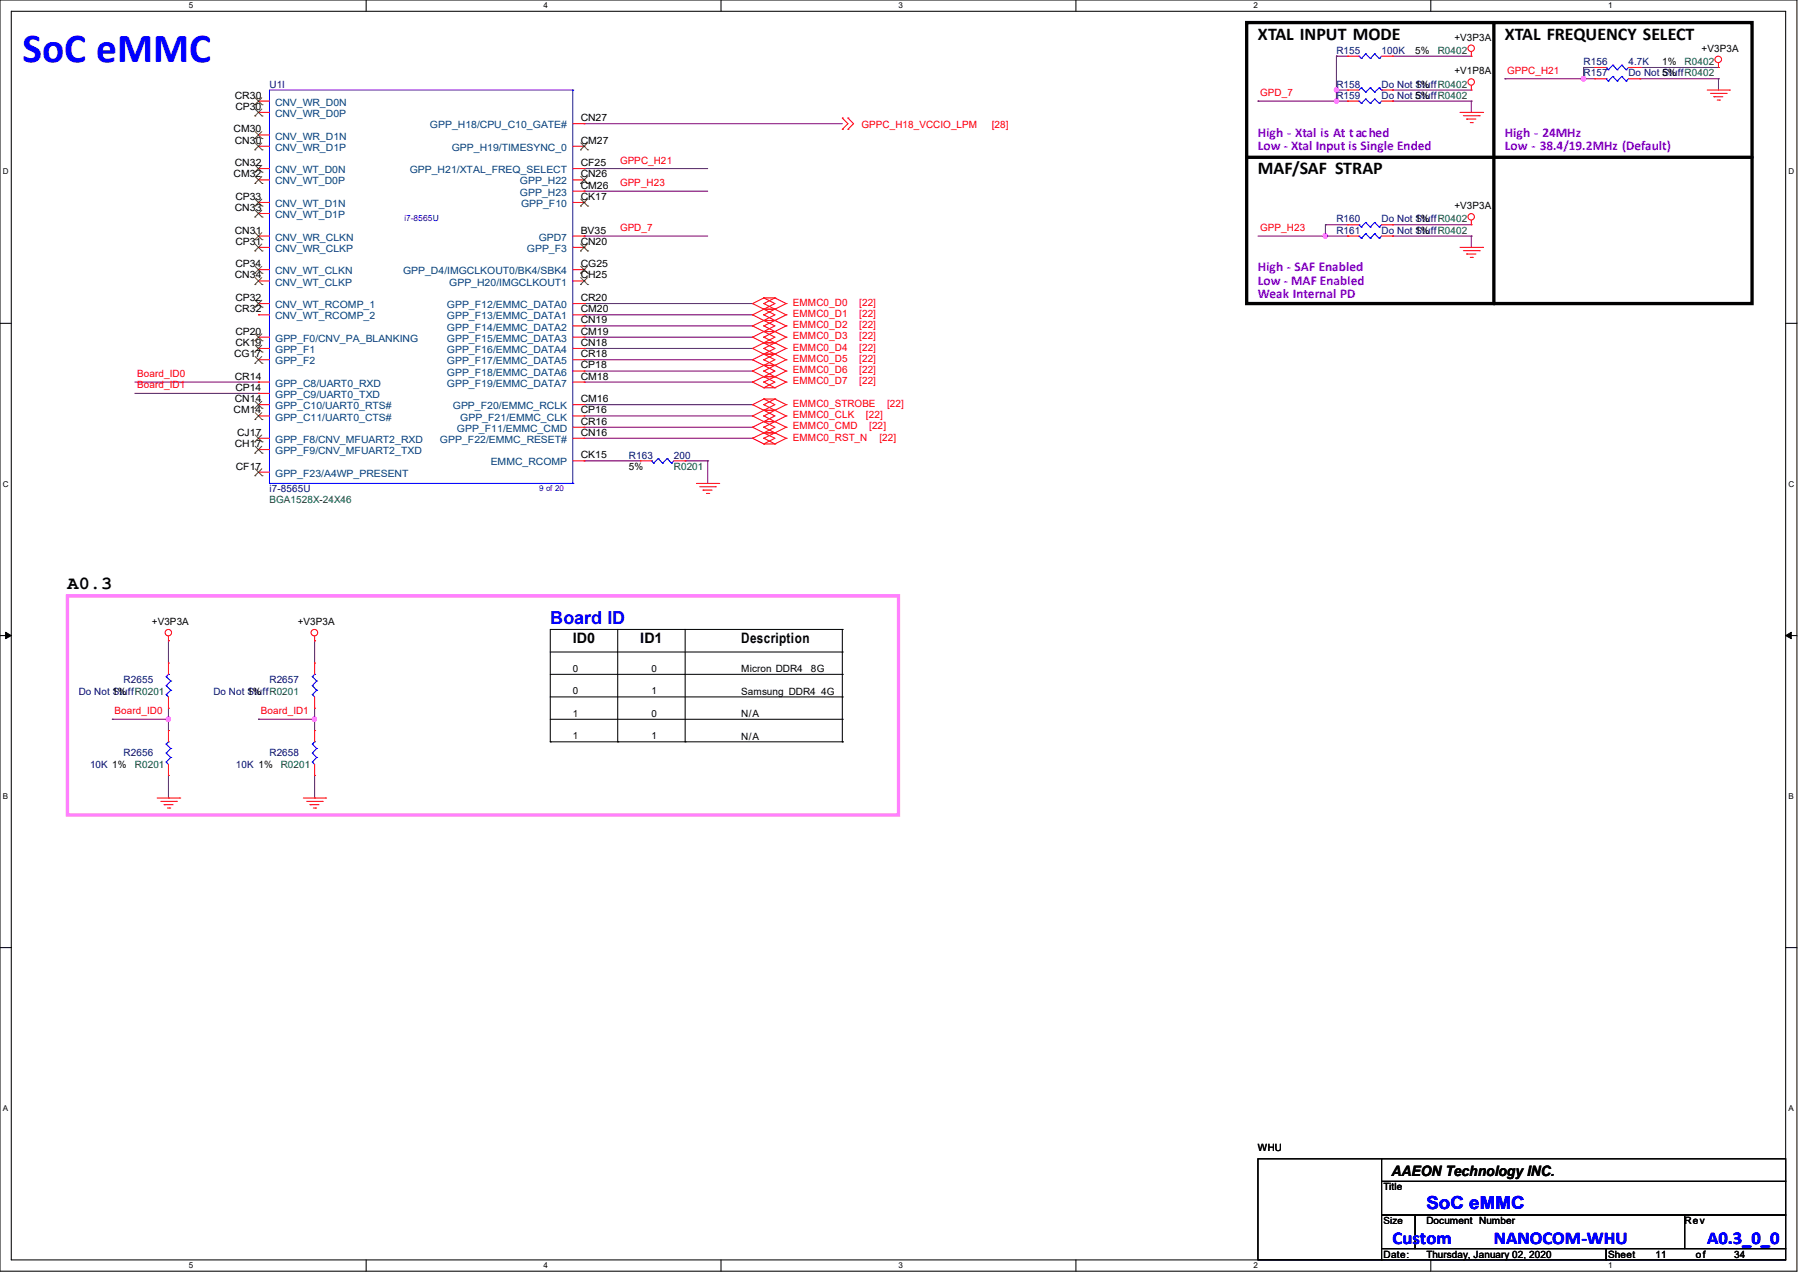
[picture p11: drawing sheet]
<svg xmlns="http://www.w3.org/2000/svg" width="297mm" height="210mm" viewBox="0 0 297 210" stroke-linecap="round" stroke-linejoin="round" font-family="sans-serif">
<path d="M0 0h296.7v209.7h-296.7zM1.9 1.9h292.9v206h-292.9z" fill="none" stroke="#000" stroke-width=".17"/>
<g fill="#fff">
<path d="M31.2 .2h.7v1.5h-.7z"/>
<path d="M31.2 208.1h.7v1.4h-.7z"/>
</g>
<path d="M60.5 0v1.9M60.5 207.9v1.8" fill="none" stroke="#000" stroke-width=".17"/>
<g fill="#fff">
<path d="M89.7 .2h.8v1.5h-.8z"/>
<path d="M89.7 208.1h.8v1.4h-.8z"/>
</g>
<path d="M119 0v1.9M119 207.9v1.8" fill="none" stroke="#000" stroke-width=".17"/>
<g fill="#fff">
<path d="M148.3 .2h.8v1.5h-.8z"/>
<path d="M148.3 208.1h.8v1.4h-.8z"/>
</g>
<path d="M177.6 0v1.9M177.6 207.9v1.8" fill="none" stroke="#000" stroke-width=".17"/>
<g fill="#fff">
<path d="M206.9 .2h.7v1.5h-.7z"/>
<path d="M206.9 208.1h.7v1.4h-.7z"/>
</g>
<path d="M236.2 0v1.9M236.2 207.9v1.8" fill="none" stroke="#000" stroke-width=".17"/>
<g fill="#fff">
<path d="M265.5 .2h.7v1.5h-.7z"/>
<path d="M265.5 208.1h.7v1.4h-.7z"/>
<path d="M.5 27.6h.9v1.5h-.9z"/>
<path d="M295.3 27.6h.9v1.5h-.9z"/>
<path d="M.5 79.1h.9v1.5h-.9z"/>
<path d="M295.3 79.1h.9v1.5h-.9z"/>
</g>
<path d="M0 53.3h1.9M294.8 53.3h1.9" fill="none" stroke="#000" stroke-width=".17"/>
<g fill="#fff">
<path d="M.5 130.6h.8v1.5h-.8z"/>
<path d="M295.3 130.6h.8v1.5h-.8z"/>
</g>
<path d="M0 104.9h1.9M294.8 104.9h1.9" fill="none" stroke="#000" stroke-width=".17"/>
<path d="M.9 104.3l1 .6-1 .5zM294.8 104.9l.9-.6v1.1z" fill="#000" stroke="#000" stroke-width=".17"/>
<g fill="#fff">
<path d="M.5 182.1h.8v1.5h-.8z"/>
<path d="M295.3 182.1h.8v1.5h-.8z"/>
</g>
<g fill="none" stroke="#000" stroke-width=".17">
<path d="M90.8 107.6h48.3M90.8 111.3h48.3M90.8 115h48.3M90.8 118.7h48.3M102 103.8v18.6M113.1 103.8v18.6M139.1 107.6h.1M139.1 111.3h.1M139.1 103.8h.1M139.1 115h.1M139.1 118.7h.1M139.1 103.8h-48.3v18.6"/>
<path d="M139.1 103.8v18.6M90.8 122.4h.1M90.8 122.4h48.3M102 122.4h.1M113.1 122.4h.1M139.1 122.4h.1M0 156.3h1.9M294.8 156.3h1.9M207.7 191.2h20.4v16.7h-20.4zM228.1 191.2h66.7v3.7h-66.7zM228.1 194.9h66.7v5.5h-66.7zM228.1 200.4h5.5v5.6h-5.5z"/>
<path d="M228.1 206h37.1v1.9h-37.1zM233.6 200.4h44.5v5.6h-44.5zM265.2 206h29.6v1.9h-29.6zM278.1 200.4h16.7v5.6h-16.7z"/>
</g>
<path d="M205.8 3.7h83.5v46.4h-83.5zM246.6 3.7v46.4M205.8 26h83.5" fill="none" stroke="#000" stroke-width=".55"/>
<g fill="#000">
<circle cx="205.8" cy="26" r=".28"/>
<circle cx="246.6" cy="50.1" r=".28"/>
</g>
<path d="M11.1 98.3h137.2v36.2h-137.2z" fill="none" stroke="#ff80ff" stroke-width=".55"/>
<g fill="none" stroke="#800040" stroke-width=".17">
<path d="M207.7 16.7h.1M207.7 16.7h14.8M220.6 16.7h.1M220.6 9.3h.1M220.6 14.9h.1M220.6 9.3v7.4M220.6 9.3h1.9M220.6 14.9h1.9M229.9 16.7h.1M229.9 9.3h.1M229.9 14.9h.1M229.9 16.7h13"/>
<path d="M229.9 9.3h13M229.9 14.9h13M242.9 16.7h.1M242.9 16.7v1.8M248.5 13h.1M248.5 13h14.8M261.5 13h.1M261.5 11.1h.1M261.5 11.1v1.9M261.5 11.1h1.8M270.7 13h.1M270.7 11.1h.1"/>
<path d="M270.7 13h13M270.7 11.1h13M283.7 13h.1M283.7 13v1.9M96.4 38.9h.1M96.4 27.8h.1M96.4 31.5h.1M96.4 20.4h.1M96.4 38.9h20.4M96.4 27.8h20.4M96.4 31.5h20.4M96.4 20.4h42.7"/>
<path d="M207.7 38.9h14.8M218.8 38.9h.1M218.8 37.1h.1M218.8 37.1h3.7M218.8 37.1v1.8M222.5 38.9h.1M229.9 37.1h.1M229.9 38.9h.1M229.9 38.9h13M229.9 37.1h13M242.9 38.9h.1M242.9 38.9v1.9"/>
<path d="M96.4 50.1h27.8M96.4 51.9h27.8M96.4 53.8h27.8M96.4 55.6h27.8M96.4 57.5h27.8M96.4 59.4h27.8M124.2 50.1h.1M124.2 51.9h.1M124.2 53.8h.1M124.2 55.6h.1M124.2 57.5h.1M124.2 59.4h.1"/>
<path d="M22.3 63h20.4M22.3 64.9h20.4M42.7 63h.1M42.7 64.9h.1M96.4 76h.1M96.4 76h9.3M96.4 61.2h27.8M96.4 63h27.8M96.4 66.8h27.8M96.4 68.6h27.8M96.4 70.5h27.8M96.4 72.3h27.8"/>
<path d="M113.1 76h.1M113.1 76h3.7M116.8 76h.1M116.8 76v3.8M124.2 61.2h.1M124.2 63h.1M124.2 66.8h.1M124.2 68.6h.1M124.2 70.5h.1M124.2 72.3h.1M18.5 118.7h.1M18.5 118.7h9.3"/>
<path d="M27.8 105.7h.1M27.8 118.7h.1M27.8 105.7v3.7M27.8 116.8v3.7M42.7 118.7h.1M42.7 118.7h9.2M51.9 105.7h.1M51.9 118.7h.1M51.9 105.7v3.7M51.9 116.8v3.7M27.8 131.7h.1M27.8 120.5h.1"/>
<path d="M27.8 127.9v3.8M51.9 131.7h.1M51.9 120.5h.1M51.9 127.9v3.8"/>
</g>
<g fill="#f0f" stroke="#f0f" stroke-width=".17">
<circle cx="261.4" cy="13" r=".36"/>
<circle cx="220.6" cy="16.7" r=".35"/>
<circle cx="220.6" cy="14.8" r=".35"/>
<circle cx="218.8" cy="38.9" r=".35"/>
<circle cx="27.8" cy="118.7" r=".36"/>
<circle cx="51.9" cy="118.7" r=".35"/>
</g>
<g fill="none" stroke="#f00" stroke-width=".17">
<path d="M42.7 16.7h.1M42.7 18.5h.1M42.7 18.5h1.8M42.7 16.7h1.8M139.1 19.5h.1M139.1 19.5l.9 .9-.9 .9M140 19.5h.1M140 19.5l.9 .9-.9 .9M222.5 16.7h.1M222.5 9.3h.1M222.5 14.9h.1M222.5 14.9h1.9"/>
<path d="M222.5 16.7h1.9M222.5 9.3h1.9M228.1 14.9h1.8M228.1 16.7h1.8M228.1 9.3h1.8M229.9 16.7h.1M229.9 9.3h.1M229.9 14.9h.1M241 18.5h3.8M241.6 19.1h2.6M242.1 19.6h.1M242.1 19.6h1.6"/>
<path d="M242.9 9.3h.1M242.9 14.9h.1M242.9 8.6v.7M242.9 14.1v.8M244.2 19.1h.1M244.8 18.5h.1M263.3 13h.1M263.3 11.1h.1M263.3 13h1.9M263.3 11.1h1.9M268.9 13h1.8M268.9 11.1h1.8"/>
<path d="M270.7 13h.1M270.7 11.1h.1M281.9 14.9h3.6M282.4 15.4h2.6M283 16h.1M283 16h1.4M283.5 16.5h.4M283.7 11.1h.1M283.7 10.4v.7M283.9 16.5h.1M285 15.4h.1M285.5 14.9h.1"/>
<path d="M42.7 38.9h.1M42.7 22.3h.1M42.7 24.1h.1M42.7 27.8h.1M42.7 29.7h.1M42.7 33.4h.1M42.7 35.2h.1M42.7 38.9h1.8M42.7 22.3h1.8M42.7 24.1h1.8M42.7 27.8h1.8M42.7 29.7h1.8"/>
<path d="M42.7 33.4h1.8M42.7 35.2h1.8M94.6 38.9h1.8M94.6 24.1h1.8M94.6 27.8h1.8M94.6 29.7h1.8M94.6 33.4h1.8M94.6 31.5h1.8M94.6 20.4h1.8M96.4 33.4h.1M96.4 29.7h.1M96.4 24.1h.1"/>
<path d="M96.4 31.5h.1M96.4 38.9h.1M96.4 20.4h.1M96.4 27.8h.1M139.1 21.3h.1M140 21.3h.1M222.5 37.1h.1M222.5 38.9h.1M222.5 37.1h1.9M222.5 38.9h1.9M228.1 37.1h1.8M228.1 38.9h1.8"/>
<path d="M229.9 37.1h.1M229.9 38.9h.1M242.7 20.2h.4M242.9 37.1h.1M242.9 36.4v.7M243.1 20.2h.1M42.7 40.8h.1M42.7 44.5h.1M42.7 46.4h.1M42.7 57.5h.1M42.7 59.4h.1M42.7 55.6h.1"/>
<path d="M42.7 50.1h.1M42.7 51.9h.1M42.7 40.8h1.8M42.7 44.5h1.8M42.7 46.4h1.8M42.7 51.9h1.8M42.7 57.5h1.8M42.7 59.4h1.8M42.7 55.6h1.8M42.7 50.1h1.8M94.6 40.8h1.8M94.6 44.5h1.8"/>
<path d="M94.6 46.4h1.8M94.6 51.9h1.8M94.6 57.5h1.8M94.6 59.4h1.8M94.6 55.6h1.8M94.6 53.8h1.8M94.6 50.1h1.8M96.4 51.9h.1M96.4 57.5h.1M96.4 40.8h.1M96.4 44.5h.1M96.4 46.4h.1"/>
<path d="M96.4 53.8h.1M96.4 59.4h.1M96.4 50.1h.1M96.4 55.6h.1M124.2 50.1h.1M124.2 51.9h.1M124.2 53.8h.1M124.2 55.6h.1M124.2 57.5h.1M124.2 59.4h.1M124.2 50.1l1.9 .9M124.2 51.9l1.9 1"/>
<path d="M124.2 53.8l1.9 .9M124.2 55.6l1.9 1M124.2 57.5l1.9 .9M124.2 59.4l1.9 .9M126.1 49.1h.1M126.1 51h.1M126.1 50.1h.1M126.1 52.9h.1M126.1 51.9h.1M126.1 54.7h.1M126.1 53.8h.1M126.1 56.6h.1"/>
<path d="M126.1 55.6h.1M126.1 58.4h.1M126.1 57.5h.1M126.1 59.4h.1M126.1 51h1.8M126.1 49.1h1.8M126.1 49.1l-1.9 1M126.1 49.1l1.8 1-1.8 .9M126.1 50.1l1.8 .9M126.1 52.9h1.8M126.1 51l-1.9 .9M126.1 51l1.8 .9-1.8 1"/>
<path d="M126.1 51.9l1.8 1M126.1 54.7h1.8M126.1 52.9l-1.9 .9M126.1 52.9l1.8 .9-1.8 .9M126.1 53.8l1.8 .9M126.1 56.6h1.8M126.1 54.7l-1.9 .9M126.1 54.7l1.8 .9-1.8 1M126.1 55.6l1.8 1M126.1 58.4h1.8M126.1 56.6l-1.9 .9M126.1 56.6l1.8 .9-1.8 .9"/>
<path d="M126.1 57.5l1.8 .9M126.1 58.4l-1.9 1M126.1 58.4l1.8 1-1.8 .9M126.1 59.4l1.8 .9M127.9 51h.1M127.9 49.1h.1M127.9 52.9h.1M127.9 54.7h.1M127.9 56.6h.1M127.9 58.4h.1M127.9 49.1l1.9 1M127.9 49.1l-1.8 1"/>
<path d="M127.9 51l1.9 .9M127.9 51l-1.8 .9M127.9 52.9l1.9 .9M127.9 52.9l-1.8 .9M127.9 54.7l1.9 .9M127.9 54.7l-1.8 .9M127.9 56.6l1.9 .9M127.9 56.6l-1.8 .9M127.9 58.4l1.9 1M127.9 58.4l-1.8 1M129.8 50.1h.1M129.8 51.9h.1"/>
<path d="M129.8 53.8h.1M129.8 55.6h.1M129.8 57.5h.1M129.8 59.4h.1M129.8 50.1l-1.9 .9M129.8 51.9l-1.9 1M129.8 53.8l-1.9 .9M129.8 55.6l-1.9 1M129.8 57.5l-1.9 .9M129.8 59.4l-1.9 .9M241 40.8h3.8M241.6 41.4h2.6"/>
<path d="M242.1 41.9h.1M242.1 41.9h1.6M242.7 42.5h.4M243.1 42.5h.1M244.2 41.4h.1M244.8 40.8h.1M42.7 63h.1M42.7 66.8h.1M42.7 68.6h.1M42.7 77.9h.1M42.7 74.2h.1M42.7 64.9h.1"/>
<path d="M42.7 72.3h.1M42.7 63h1.8M42.7 72.3h1.8M42.7 66.8h1.8M42.7 68.6h1.8M42.7 77.9h1.8M42.7 74.2h1.8M42.7 64.9h1.8M94.6 76h1.8M94.6 70.5h1.8M94.6 63h1.8M94.6 72.3h1.8"/>
<path d="M94.6 66.8h1.8M94.6 68.6h1.8M94.6 61.2h1.8M96.4 76h.1M96.4 70.5h.1M96.4 72.3h.1M96.4 63h.1M96.4 66.8h.1M96.4 68.6h.1M96.4 61.2h.1M105.7 76h.1M105.7 76h1.9"/>
<path d="M111.3 76h1.8M113.1 76h.1M115 79.8h3.7M118.7 79.8h.1M124.2 61.2h.1M124.2 63h.1M124.2 66.8h.1M124.2 68.6h.1M124.2 70.5h.1M124.2 72.3h.1M124.2 61.2l1.9 .9M124.2 63l1.9 1"/>
<path d="M124.2 66.8l1.9 .9M124.2 68.6l1.9 1M124.2 70.5l1.9 .9M124.2 72.3l1.9 .9M126.1 60.3h.1M126.1 62.1h.1M126.1 61.2h.1M126.1 64h.1M126.1 63h.1M126.1 65.8h.1M126.1 67.7h.1M126.1 66.8h.1"/>
<path d="M126.1 69.6h.1M126.1 68.6h.1M126.1 71.4h.1M126.1 70.5h.1M126.1 73.2h.1M126.1 72.3h.1M126.1 60.3h1.8M126.1 62.1h1.8M126.1 60.3l-1.9 .9M126.1 60.3l1.8 .9-1.8 .9M126.1 61.2l1.8 .9M126.1 64h1.8"/>
<path d="M126.1 62.1l-1.9 .9M126.1 62.1l1.8 .9-1.8 1M126.1 63l1.8 1M126.1 67.7h1.8M126.1 65.8h1.8M126.1 65.8l-1.9 1M126.1 65.8l1.8 1-1.8 .9M126.1 66.8l1.8 .9M126.1 69.6h1.8M126.1 67.7l-1.9 .9M126.1 67.7l1.8 .9-1.8 1M126.1 68.6l1.8 1"/>
<path d="M126.1 71.4h1.8M126.1 69.6l-1.9 .9M126.1 69.6l1.8 .9-1.8 .9M126.1 70.5l1.8 .9M126.1 73.2h1.8M126.1 71.4l-1.9 .9M126.1 71.4l1.8 .9-1.8 .9M126.1 72.3l1.8 .9M127.9 60.3h.1M127.9 62.1h.1M127.9 64h.1M127.9 67.7h.1"/>
<path d="M127.9 65.8h.1M127.9 69.6h.1M127.9 71.4h.1M127.9 73.2h.1M127.9 60.3l1.9 .9M127.9 60.3l-1.8 .9M127.9 62.1l1.9 .9M127.9 62.1l-1.8 .9M127.9 65.8l1.9 1M127.9 65.8l-1.8 1M127.9 67.7l1.9 .9M127.9 67.7l-1.8 .9"/>
<path d="M127.9 69.6l1.9 .9M127.9 69.6l-1.8 .9M127.9 71.4l1.9 .9M127.9 71.4l-1.8 .9M129.8 61.2h.1M129.8 63h.1M129.8 66.8h.1M129.8 68.6h.1M129.8 70.5h.1M129.8 72.3h.1M129.8 61.2l-1.9 .9M129.8 63l-1.9 1"/>
<path d="M129.8 66.8l-1.9 .9M129.8 68.6l-1.9 1M129.8 70.5l-1.9 .9M129.8 72.3l-1.9 .9M115.5 80.3h2.6M116.1 80.9h.1M116.1 80.9h1.5M116.6 81.4h.4M117 81.4h.1M118.1 80.3h.1M27.8 105.7h.1M27.8 116.8h.1"/>
<path d="M27.8 109.4h.1M27.8 104.9v.8M27.8 109.4v1.9M27.8 115v1.8M51.9 105.7h.1M51.9 116.8h.1M51.9 109.4h.1M51.9 104.9v.8M51.9 109.4v1.9M51.9 115v1.8M26 131.7h3.7M26.5 132.2h2.6"/>
<path d="M27.1 132.8h.1M27.1 132.8h1.5M27.6 133.3h.4M27.8 127.9h.1M27.8 120.5h.1M27.8 120.5v1.9M27.8 126.1v1.8M28 133.3h.1M29.1 132.2h.1M29.7 131.7h.1M50.1 131.7h3.7M50.6 132.2h2.6"/>
<path d="M51.2 132.8h.1M51.2 132.8h1.5M51.7 133.3h.4M51.9 127.9h.1M51.9 120.5h.1M51.9 120.5v1.9M51.9 126.1v1.8M52.1 133.3h.1M53.2 132.2h.1M53.8 131.7h.1"/>
<circle cx="242.9" cy="13.5" r=".53"/>
<circle cx="242.9" cy="8" r=".53"/>
<circle cx="283.7" cy="9.8" r=".54"/>
<circle cx="242.9" cy="35.8" r=".53"/>
<circle cx="27.8" cy="104.4" r=".53"/>
<circle cx="51.9" cy="104.4" r=".54"/>
</g>
<g fill="none" stroke="#00f" stroke-width=".17">
<path d="M94.6 14.9h.1M94.6 14.9h-50.1v64.9M94.6 14.9v64.9M224.4 16.7h.1M224.4 9.3h.1M224.4 16.7l.3 .4M224.4 9.3l.3 .4M224.7 17.1h.1M224.7 9.7h.1M224.7 14.5h.1M224.7 14.5l-.3 .4M224.7 14.5l.8 .7"/>
<path d="M225.5 16.3h.1M225.5 8.9h.1M225.5 15.2h.1M225.5 16.3l-.8 .8M225.5 16.3l.7 .8M225.5 8.9l-.8 .8M225.5 8.9l.7 .8M226.2 17.1h.1M226.2 9.7h.1M226.2 14.5h.1M226.2 14.5l-.7 .7M226.2 14.5l.7 .7"/>
<path d="M226.9 16.3h.1M226.9 8.9h.1M226.9 15.2h.1M226.9 16.3l.8 .8M226.9 16.3l-.7 .8M226.9 8.9l.8 .8M226.9 8.9l-.7 .8M227.7 17.1h.1M227.7 9.7h.1M227.7 14.5h.1M227.7 14.5l-.8 .7M227.7 14.5l.4 .4"/>
<path d="M228.1 14.9h.1M228.1 16.7l-.4 .4M228.1 9.3l-.4 .4M265.2 13h.1M265.2 11.1h.1M265.2 13l.3 .4M265.2 11.1l.3 .4M265.5 13.4h.1M265.5 11.5h.1M266.3 12.6h.1M266.3 10.8h.1M266.3 12.6l-.8 .8"/>
<path d="M266.3 12.6l.7 .8M266.3 10.8l-.8 .7M266.3 10.8l.7 .7M267 13.4h.1M267 11.5h.1M267.8 12.6h.1M267.8 10.8h.1M267.8 12.6l.7 .8M267.8 12.6l-.8 .8M267.8 10.8l.7 .7M267.8 10.8l-.8 .7M268.5 13.4h.1"/>
<path d="M268.5 11.5h.1M268.9 13l-.4 .4M268.9 11.1l-.4 .4M224.4 37.1h.1M224.4 38.9h.1M224.4 37.1l.3 .4M224.4 38.9l.3 .4M224.7 37.5h.1M224.7 39.3h.1M225.5 36.7h.1M225.5 38.6h.1M225.5 36.7l-.8 .8"/>
<path d="M225.5 36.7l.7 .8M225.5 38.6l-.8 .7M225.5 38.6l.7 .7M226.2 37.5h.1M226.2 39.3h.1M226.9 36.7h.1M226.9 38.6h.1M226.9 36.7l.8 .8M226.9 36.7l-.7 .8M226.9 38.6l.8 .7M226.9 38.6l-.7 .7M227.7 37.5h.1"/>
<path d="M227.7 39.3h.1M228.1 37.1l-.4 .4M228.1 38.9l-.4 .4M44.5 79.8h.1M44.5 79.8h50.1M94.6 79.8h.1M107.6 76h.1M107.6 76l.3 .4M107.9 76.4h.1M108.7 75.6h.1M108.7 75.6l-.8 .8M108.7 75.6l.7 .8"/>
<path d="M109.4 76.4h.1M110.2 75.6h.1M110.2 75.6l.7 .8M110.2 75.6l-.8 .8M110.9 76.4h.1M111.3 76l-.4 .4M27.4 111.6h.1M27.4 114.6h.1M27.4 113.1h.1M27.4 111.6l.8 .8M27.4 114.6l.4 .4M27.4 113.1l.8 .8"/>
<path d="M27.8 111.3h.1M27.8 111.3l-.4 .3M28.2 113.9h.1M28.2 112.4h.1M28.2 113.9l-.8 .7M28.2 112.4l-.8 .7M51.6 111.6h.1M51.6 114.6h.1M51.6 113.1h.1M51.6 111.6l.7 .8M51.6 114.6l.3 .4M51.6 113.1l.7 .8"/>
<path d="M51.9 111.3h.1M51.9 111.3l-.3 .3M52.3 113.9h.1M52.3 112.4h.1M52.3 113.9l-.7 .7M52.3 112.4l-.7 .7M27.4 122.8h.1M27.4 125.7h.1M27.4 124.2h.1M27.4 122.8l.8 .7M27.4 125.7l.4 .4M27.4 124.2l.8 .8"/>
<path d="M27.8 122.4h.1M27.8 122.4l-.4 .4M28.2 125h.1M28.2 123.5h.1M28.2 125l-.8 .7M28.2 123.5l-.8 .7M51.6 122.8h.1M51.6 125.7h.1M51.6 124.2h.1M51.6 122.8l.7 .7M51.6 125.7l.3 .4M51.6 124.2l.7 .8"/>
<path d="M51.9 122.4h.1M51.9 122.4l-.3 .4M52.3 125h.1M52.3 123.5h.1M52.3 125l-.7 .7M52.3 123.5l-.7 .7"/>
</g>
<g fill="none" stroke="#804000" stroke-width=".17">
<path d="M42.1 17.3h.1M42.1 19.1h.1M42.1 16.1l1.2 1.2M42.1 18l1.2 1.1M43.2 16.1l-1.1 1.2M43.2 18l-1.1 1.1M43.3 17.3h.1M43.3 19.1h.1M42.1 39.5h.1M42.1 22.9h.1M42.1 24.7h.1M42.1 28.4h.1"/>
<path d="M42.1 30.3h.1M42.1 34h.1M42.1 35.8h.1M42.1 38.4l1.2 1.1M42.1 21.7l1.2 1.2M42.1 23.6l1.2 1.1M42.1 27.3l1.2 1.1M42.1 29.1l1.2 1.2M42.1 32.9l1.2 1.1M42.1 34.7l1.2 1.1M43.2 38.4l-1.1 1.1M43.2 21.7l-1.1 1.2"/>
<path d="M43.2 23.6l-1.1 1.1M43.2 27.3l-1.1 1.1M43.2 29.1l-1.1 1.2M43.2 32.9l-1.1 1.1M43.2 34.7l-1.1 1.1M43.3 39.5h.1M43.3 22.9h.1M43.3 24.7h.1M43.3 28.4h.1M43.3 30.3h.1M43.3 34h.1M43.3 35.8h.1"/>
<path d="M95.8 34h.1M95.8 30.3h.1M95.8 24.7h.1M95.9 32.9l1.1 1.1M95.9 29.1l1.1 1.2M95.9 23.6l1.1 1.1M97 32.9l-1.2 1.1M97 29.1l-1.2 1.2M97 23.6l-1.2 1.1M97 34h.1M97 30.3h.1M97 24.7h.1"/>
<path d="M42.1 41.4h.1M42.1 45.1h.1M42.1 46.9h.1M42.1 58.1h.1M42.1 59.9h.1M42.1 56.2h.1M42.1 50.7h.1M42.1 40.3l1.2 1.1M42.1 43.9l1.2 1.2M42.1 45.8l1.2 1.1M42.1 56.9l1.2 1.2M42.1 58.8l1.2 1.1"/>
<path d="M42.1 55.1l1.2 1.1M42.1 49.5l1.2 1.2M43.2 40.3l-1.1 1.1M43.2 43.9l-1.1 1.2M43.2 45.8l-1.1 1.1M43.2 56.9l-1.1 1.2M43.2 58.8l-1.1 1.1M43.2 55.1l-1.1 1.1M43.2 49.5l-1.1 1.2M43.3 41.4h.1M43.3 45.1h.1M43.3 46.9h.1"/>
<path d="M43.3 58.1h.1M43.3 59.9h.1M43.3 56.2h.1M43.3 50.7h.1M95.8 41.4h.1M95.8 45.1h.1M95.8 46.9h.1M95.9 40.3l1.1 1.1M95.9 43.9l1.1 1.2M95.9 45.8l1.1 1.1M97 40.3l-1.2 1.1M97 43.9l-1.2 1.2"/>
<path d="M97 45.8l-1.2 1.1M97 41.4h.1M97 45.1h.1M97 46.9h.1M42.1 67.4h.1M42.1 69.2h.1M42.1 78.5h.1M42.1 74.8h.1M42.1 72.9h.1M42.1 66.2l1.2 1.2M42.1 68.1l1.2 1.1M42.1 77.3l1.2 1.2"/>
<path d="M42.1 73.6l1.2 1.2M42.1 71.8l1.2 1.1M43.2 66.2l-1.1 1.2M43.2 68.1l-1.1 1.1M43.2 77.3l-1.1 1.2M43.2 73.6l-1.1 1.2M43.2 71.8l-1.1 1.1M43.3 67.4h.1M43.3 69.2h.1M43.3 78.5h.1M43.3 74.8h.1M43.3 72.9h.1"/>
</g>
<text font-size="6.8" fill="#00f" x="3.7" y="10.2">SoC eMMC</text>
<g font-size="3">
<text x="207.7" y="6.6">XTAL INPUT MODE</text>
<text x="248.5" y="6.6">XTAL FREQUENCY SELECT</text>
<text x="207.7" y="28.8">MAF/SAF STRAP</text>
<text x="11.1" y="97.1">A0.3</text>
</g>
<g font-size="3" fill="#00f">
<text x="90.8" y="102.9">Board ID</text>
<text x="235.5" y="199.5">SoC eMMC</text>
<text x="229.9" y="205.1">Custom</text>
<text x="246.6" y="205.1">NANOCOM-WHU</text>
<text x="281.9" y="205.1">A0.3_0_0</text>
</g>
<g font-size="2.4">
<text x="94.6" y="106">ID0</text>
<text x="105.7" y="106">ID1</text>
<text x="122.4" y="106.1">Description</text>
<text x="229.7" y="193.9">AAEON Technology INC.</text>
</g>
<g font-size="2.2" fill="#8000ff">
<text x="207.7" y="22.5">High - Xtal is At tached</text>
<text x="248.5" y="22.5">High - 24MHz</text>
<text x="207.7" y="24.7">Low - Xtal Input is Single Ended</text>
<text x="248.5" y="24.7">Low - 38.4/19.2MHz (Default)</text>
<text x="207.7" y="44.8">High - SAF Enabled</text>
<text x="207.7" y="47">Low - MAF Enabled</text>
<text x="207.7" y="49.2">Weak Internal PD</text>
</g>
<g font-size="1.7" fill="#000080">
<text x="220.6" y="8.9">R155</text>
<text x="228.1" y="8.9">100K</text>
<text x="261.4" y="10.8">R156</text>
<text x="268.8" y="10.8">4.7K</text>
<text x="44.5" y="14.5">U1I</text>
<text x="220.6" y="16.3">R159</text>
<text x="220.6" y="14.5">R158</text>
<text x="228.1" y="16.3">Do Not StuffR0402</text>
<text x="228.1" y="14.5">Do Not StuffR0402</text>
<text x="261.4" y="12.6">R157</text>
<text x="268.8" y="12.6">Do Not StuffR0402</text>
<text x="220.6" y="36.7">R160</text>
<text x="220.6" y="38.6">R161</text>
<text x="228.1" y="36.7">Do Not StuffR0402</text>
<text x="228.1" y="38.6">Do Not StuffR0402</text>
<text x="103.8" y="75.6">R163</text>
<text x="111.2" y="75.6">200</text>
<text x="44.5" y="81.2">i7-8565U</text>
<text x="20.4" y="112.7">R2655</text>
<text x="44.5" y="112.7">R2657</text>
<text x="13" y="114.6">Do Not StuffR0201</text>
<text x="35.2" y="114.6">Do Not StuffR0201</text>
<text x="20.4" y="124.8">R2656</text>
<text x="44.5" y="124.8">R2658</text>
<text x="14.9" y="126.7">10K 1%</text>
<text x="38.9" y="126.7">10K 1%</text>
</g>
<g font-size="1.7">
<text x="233.6" y="8.9">5%</text>
<text x="240.1" y="6.7">+V3P3A</text>
<text x="274.4" y="10.8">1%</text>
<text x="280.9" y="8.6">+V3P3A</text>
<text x="38.8" y="16.3">CR30</text>
<text x="233.6" y="16.3">5%</text>
<text x="233.6" y="14.5">1%</text>
<text x="240.1" y="12.2">+V1P8A</text>
<text x="274.4" y="12.6">5%</text>
<text x="38.6" y="21.8">CM30</text>
<text x="38.8" y="23.7">CN30</text>
<text x="38.9" y="18.1">CP30</text>
<text x="95.9" y="23.7">CM27</text>
<text x="95.9" y="20">CN27</text>
<text x="38.6" y="29.3">CM32</text>
<text x="38.8" y="27.4">CN32</text>
<text x="95.9" y="29.3">CN26</text>
<text x="95.9" y="27.4">CF25</text>
<text x="38.8" y="34.8">CN33</text>
<text x="38.9" y="33">CP33</text>
<text x="95.9" y="33">CK17</text>
<text x="95.9" y="31.1">CM26</text>
<text x="240.1" y="34.5">+V3P3A</text>
<text x="38.8" y="38.5">CN31</text>
<text x="38.9" y="40.4">CP31</text>
<text x="95.9" y="40.4">CN20</text>
<text x="95.9" y="38.5">BV35</text>
<text x="233.6" y="36.7">1%</text>
<text x="233.6" y="38.6">1%</text>
<text x="38.8" y="45.9">CN34</text>
<text x="38.9" y="44.1">CP34</text>
<text x="95.9" y="44.1">CG25</text>
<text x="95.9" y="45.9">CH25</text>
<text x="38.8" y="51.5">CR32</text>
<text x="38.9" y="49.7">CP32</text>
<text x="95.9" y="51.5">CM20</text>
<text x="95.9" y="53.3">CN19</text>
<text x="95.9" y="49.7">CR20</text>
<text x="38.6" y="58.9">CG17</text>
<text x="38.9" y="57.1">CK19</text>
<text x="38.9" y="55.2">CP20</text>
<text x="95.9" y="57.1">CN18</text>
<text x="95.9" y="58.9">CR18</text>
<text x="95.9" y="55.2">CM19</text>
<text x="38.8" y="62.6">CR14</text>
<text x="38.9" y="64.5">CP14</text>
<text x="95.9" y="62.6">CM18</text>
<text x="95.9" y="60.8">CP18</text>
<text x="38.6" y="68.2">CM14</text>
<text x="38.8" y="66.3">CN14</text>
<text x="39.2" y="71.9">CJ17</text>
<text x="95.9" y="70.1">CR16</text>
<text x="95.9" y="71.9">CN16</text>
<text x="95.9" y="66.3">CM16</text>
<text x="95.9" y="68.2">CP16</text>
<text x="38.8" y="73.7">CH17</text>
<text x="38.9" y="77.5">CF17</text>
<text x="95.9" y="75.6">CK15</text>
<text x="103.8" y="77.5">5%</text>
<text x="25.1" y="103.1">+V3P3A</text>
<text x="49.1" y="103.1">+V3P3A</text>
<text x="122.4" y="110.9">Micron DDR4</text>
<text x="133.9" y="110.9">8G</text>
<text x="18.5" y="114.6">1%</text>
<text x="40.8" y="114.6">1%</text>
<text x="122.4" y="114.6">Samsung DDR4 4G</text>
<text x="122.4" y="118.3">N/A</text>
<text x="122.4" y="122">N/A</text>
<text x="207.7" y="189.9">WHU</text>
<text x="228.4" y="196.4">Title</text>
<text x="235.5" y="201.9">Document Number</text>
<text x="278.1" y="201.9">Rev</text>
<text x="228.4" y="207.5">Date:</text>
<text x="235.5" y="207.5">Thursday, January 02, 2020</text>
<text x="265.5" y="207.5">Sheet</text>
<text x="273.3" y="207.5">11</text>
<text x="280" y="207.5">of</text>
<text x="286.3" y="207.5">34</text>
</g>
<g font-size="1.7" fill="#008000">
<text x="237.4" y="8.9">R0402</text>
<text x="278.1" y="10.8">R0402</text>
<text x="111.3" y="77.5">R0201</text>
<text x="44.5" y="83.1">BGA1528X-24X46</text>
<text x="22.3" y="126.7">R0201</text>
<text x="46.4" y="126.7">R0201</text>
</g>
<g font-size="1.7" fill="#004080">
<text x="45.4" y="17.4">CNV_WR_D0N</text>
<text x="45.4" y="19.3">CNV_WR_D0P</text>
<text x="45.4" y="23">CNV_WR_D1N</text>
<text x="71" y="21.2">GPP_H18/CPU_C10_GATE#</text>
<text x="45.4" y="24.9">CNV_WR_D1P</text>
<text x="45.4" y="28.6">CNV_WT_D0N</text>
<text x="67.6" y="28.6">GPP_H21/XTAL_FREQ_SELECT</text>
<text x="74.6" y="24.9">GPP_H19/TIMESYNC_0</text>
<text x="45.4" y="30.4">CNV_WT_D0P</text>
<text x="45.4" y="34.2">CNV_WT_D1N</text>
<text x="45.4" y="36">CNV_WT_D1P</text>
<text x="85.9" y="30.4">GPP_H22</text>
<text x="85.9" y="32.3">GPP_H23</text>
<text x="86" y="34.2">GPP_F10</text>
<text x="45.4" y="39.7">CNV_WR_CLKN</text>
<text x="45.4" y="41.6">CNV_WR_CLKP</text>
<text x="87" y="41.6">GPP_F3</text>
<text x="88.9" y="39.7">GPD7</text>
<text x="45.4" y="45.3">CNV_WT_CLKN</text>
<text x="45.4" y="47.1">CNV_WT_CLKP</text>
<text x="66.5" y="45.3">GPP_D4/IMGCLKOUT0/BK4/SBK4</text>
<text x="74.2" y="47.1">GPP_H20/IMGCLKOUT1</text>
<text x="45.4" y="50.8">CNV_WT_RCOMP_1</text>
<text x="45.4" y="52.7">CNV_WT_RCOMP_2</text>
<text x="73.8" y="52.7">GPP_F13/EMMC_DATA1</text>
<text x="73.8" y="50.8">GPP_F12/EMMC_DATA0</text>
<text x="45.4" y="58.3">GPP_F1</text>
<text x="45.4" y="56.4">GPP_F0/CNV_PA_BLANKING</text>
<text x="73.8" y="58.3">GPP_F16/EMMC_DATA4</text>
<text x="73.8" y="54.5">GPP_F14/EMMC_DATA2</text>
<text x="73.8" y="56.4">GPP_F15/EMMC_DATA3</text>
<text x="45.4" y="63.8">GPP_C8/UART0_RXD</text>
<text x="45.4" y="60.1">GPP_F2</text>
<text x="45.4" y="65.7">GPP_C9/UART0_TXD</text>
<text x="73.8" y="63.8">GPP_F19/EMMC_DATA7</text>
<text x="73.8" y="60.1">GPP_F17/EMMC_DATA5</text>
<text x="73.8" y="62">GPP_F18/EMMC_DATA6</text>
<text x="45.4" y="67.5">GPP_C10/UART0_RTS#</text>
<text x="45.4" y="69.4">GPP_C11/UART0_CTS#</text>
<text x="74.8" y="67.5">GPP_F20/EMMC_RCLK</text>
<text x="75.4" y="71.2">GPP_F11/EMMC_CMD</text>
<text x="76" y="69.4">GPP_F21/EMMC_CLK</text>
<text x="45.4" y="74.9">GPP_F9/CNV_MFUART2_TXD</text>
<text x="45.4" y="73.1">GPP_F8/CNV_MFUART2_RXD</text>
<text x="72.6" y="73.1">GPP_F22/EMMC_RESET#</text>
<text x="81" y="76.8">EMMC_RCOMP</text>
<text x="45.4" y="78.7">GPP_F23/A4WP_PRESENT</text>
</g>
<g font-size="1.7" fill="#f00">
<text x="208.1" y="15.9">GPD_7</text>
<text x="248.8" y="12.2">GPPC_H21</text>
<text x="142.2" y="21.1">GPPC_H18_VCCIO_LPM</text>
<text x="163.7" y="21.1">[28]</text>
<text x="102.4" y="27">GPPC_H21</text>
<text x="102.4" y="30.7">GPP_H23</text>
<text x="102.4" y="38.1">GPD_7</text>
<text x="208.1" y="38.1">GPP_H23</text>
<text x="130.9" y="50.5">EMMC0_D0</text>
<text x="130.9" y="52.3">EMMC0_D1</text>
<text x="141.8" y="50.5">[22]</text>
<text x="141.8" y="52.3">[22]</text>
<text x="130.9" y="54.1">EMMC0_D2</text>
<text x="130.9" y="56">EMMC0_D3</text>
<text x="130.9" y="57.9">EMMC0_D4</text>
<text x="130.9" y="59.7">EMMC0_D5</text>
<text x="141.8" y="54.1">[22]</text>
<text x="141.8" y="56">[22]</text>
<text x="141.8" y="57.9">[22]</text>
<text x="141.8" y="59.7">[22]</text>
<text x="22.6" y="62.2">Board_ID0</text>
<text x="22.6" y="64.1">Board_ID1</text>
<text x="130.9" y="61.6">EMMC0_D6</text>
<text x="130.9" y="63.4">EMMC0_D7</text>
<text x="141.8" y="61.6">[22]</text>
<text x="141.8" y="63.4">[22]</text>
<text x="130.9" y="67.1">EMMC0_STROBE</text>
<text x="130.9" y="69">EMMC0_CLK</text>
<text x="130.9" y="70.8">EMMC0_CMD</text>
<text x="143" y="69">[22]</text>
<text x="143.5" y="70.8">[22]</text>
<text x="146.5" y="67.1">[22]</text>
<text x="130.9" y="72.7">EMMC0_RST_N</text>
<text x="145.2" y="72.7">[22]</text>
<text x="18.9" y="117.9">Board_ID0</text>
<text x="43.1" y="117.9">Board_ID1</text>
</g>
<g font-size="1.6">
<text x="94.6" y="110.8">0</text>
<text x="107.6" y="110.8">0</text>
<text x="94.6" y="114.6">0</text>
<text x="94.6" y="118.3">1</text>
<text x="107.6" y="114.6">1</text>
<text x="107.6" y="118.3">0</text>
<text x="94.6" y="122">1</text>
<text x="107.6" y="122">1</text>
<text x="228.4" y="201.9">Size</text>
</g>
<text font-size="1.4" fill="#00f" x="66.8" y="36.5">i7-8565U</text>
<g font-size="1.3">
<text x="31.2" y="1.4">5</text>
<text x="89.7" y="1.4">4</text>
<text x="148.3" y="1.4">3</text>
<text x="206.9" y="1.4">2</text>
<text x="265.5" y="1.4">1</text>
<text x=".5" y="28.8">D</text>
<text x="295.3" y="28.8">D</text>
<text x=".5" y="80.3">C</text>
<text x="295.3" y="80.3">C</text>
<text x=".5" y="131.8">B</text>
<text x="295.3" y="131.8">B</text>
<text x=".5" y="183.3">A</text>
<text x="295.3" y="183.3">A</text>
<text x="31.2" y="209.3">5</text>
<text x="89.7" y="209.3">4</text>
<text x="148.3" y="209.3">3</text>
<text x="206.9" y="209.3">2</text>
<text x="265.5" y="209.3">1</text>
</g>
<text font-size="1.3" fill="#00f" x="89" y="80.9">9 of 20</text>
</svg>
